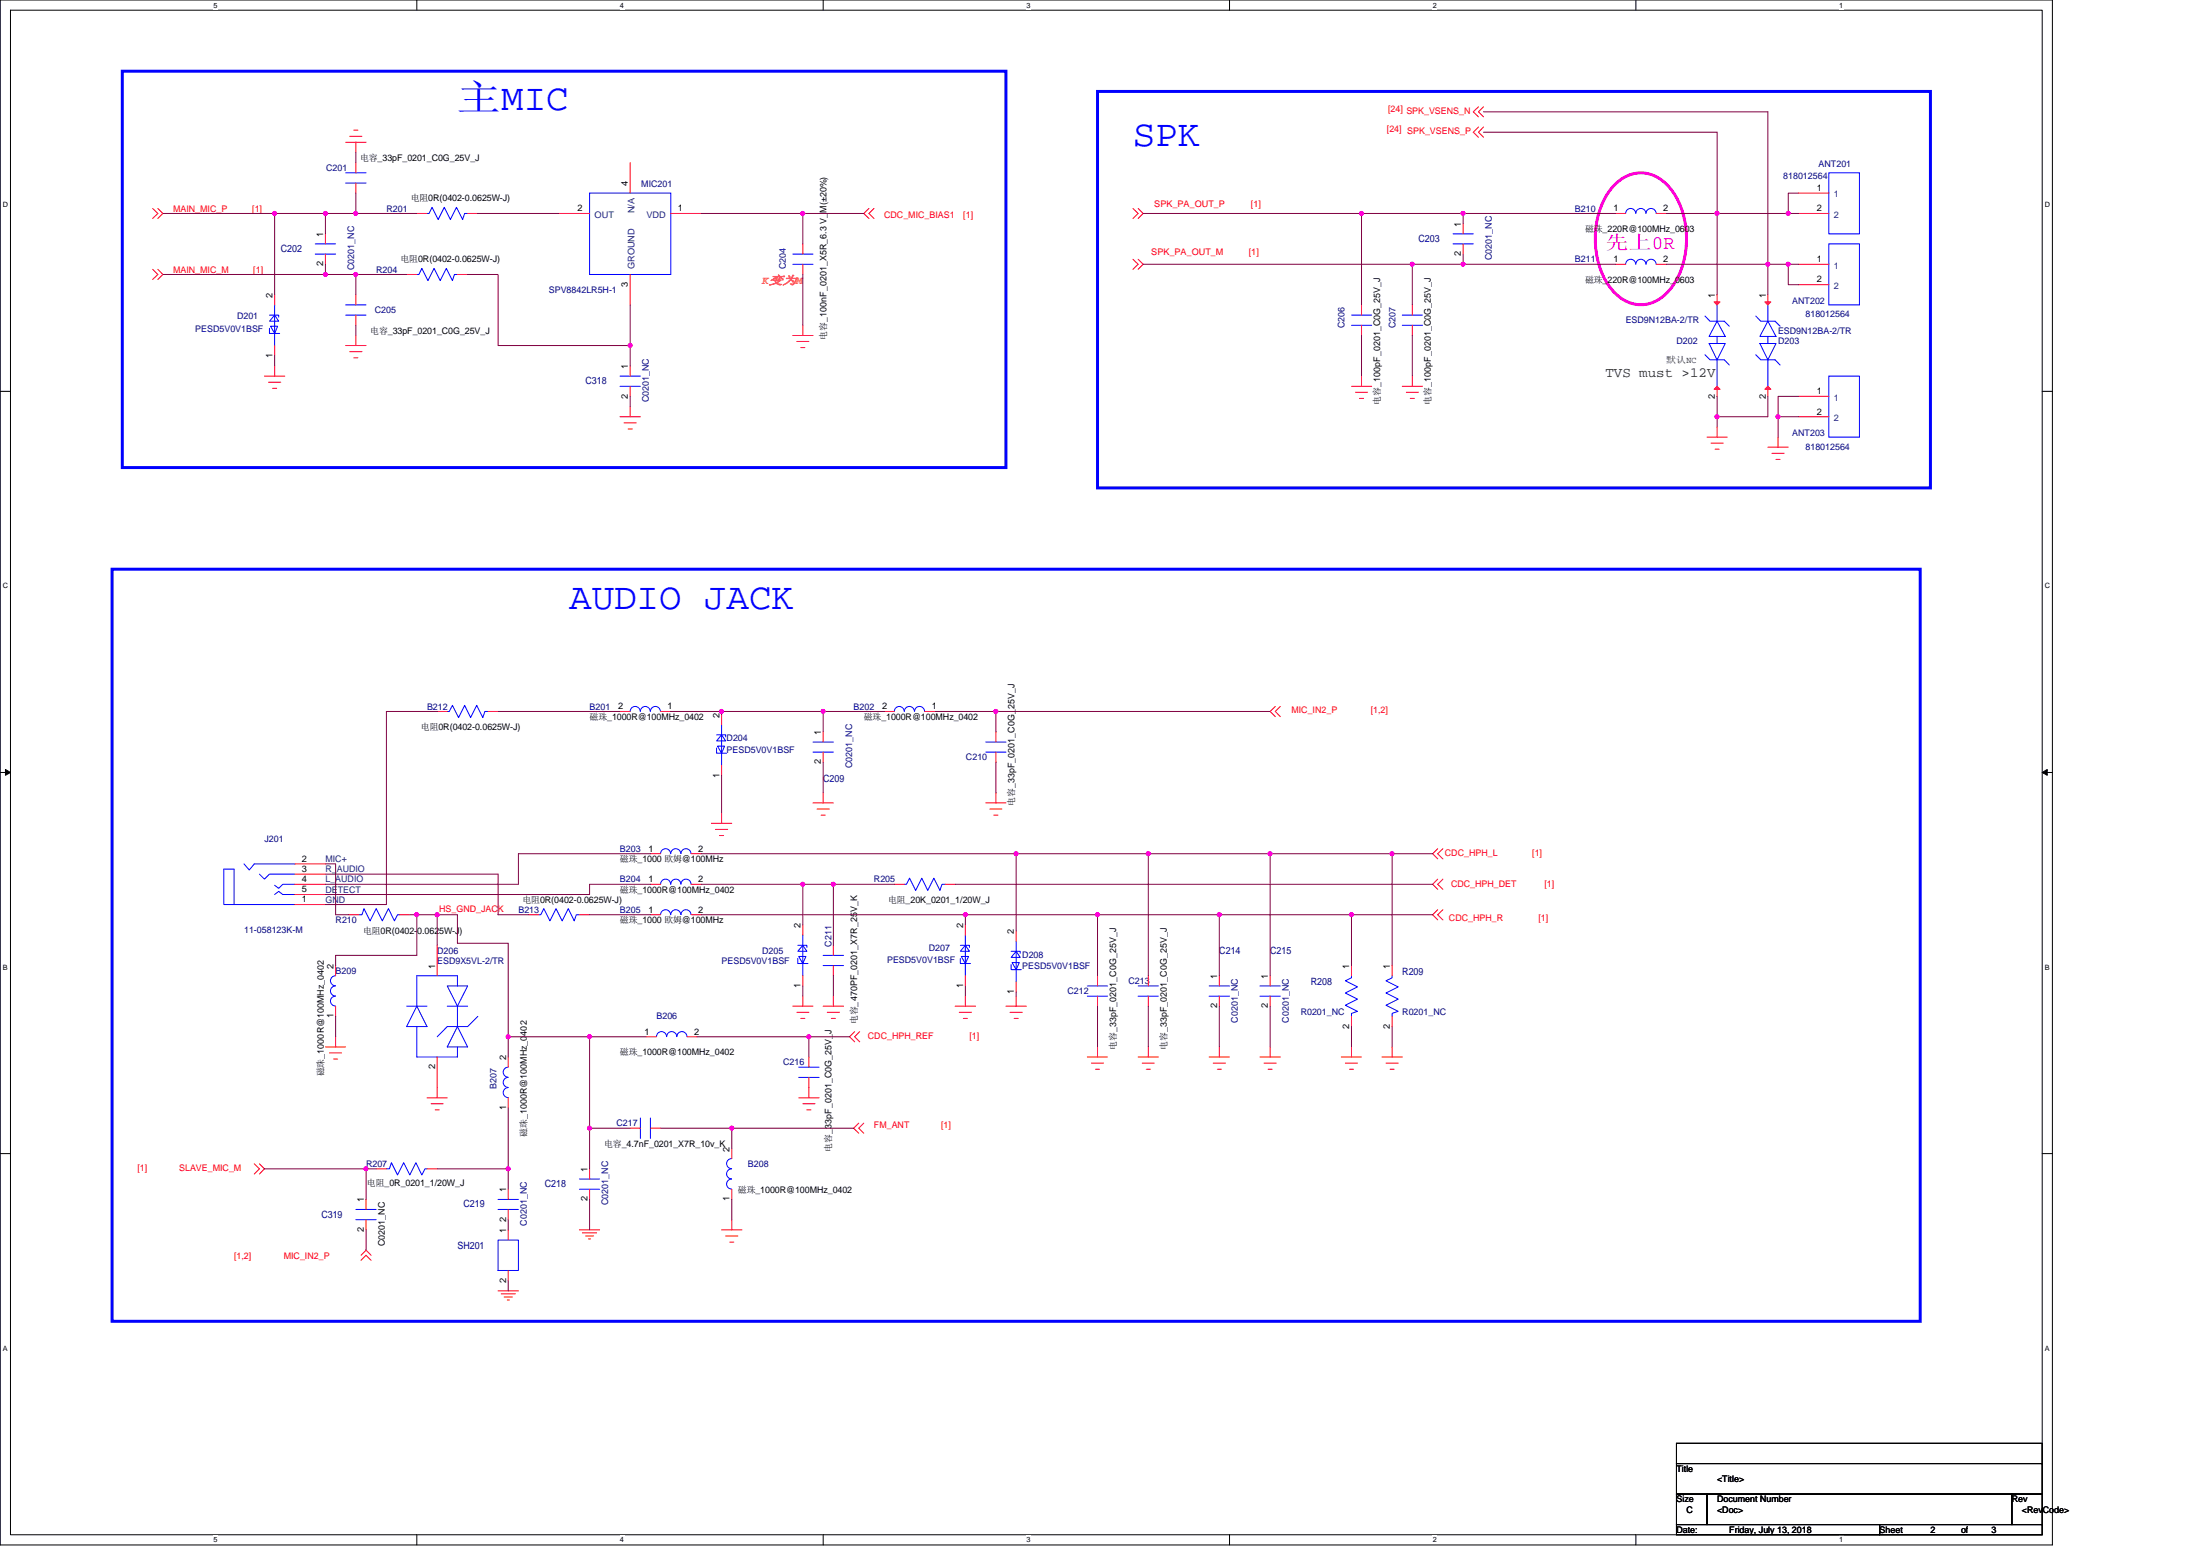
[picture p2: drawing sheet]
<svg xmlns="http://www.w3.org/2000/svg" width="297mm" height="210mm" viewBox="0 0 297 210" stroke-linecap="round" stroke-linejoin="round" font-family="sans-serif">
<path d="M0 0h277.1v208.5h-277.1zM1.4 1.4h274.3v205.7h-274.3z" fill="none" stroke="#000" stroke-width=".14"/>
<g fill="#fff">
<path d="M28.8 .1h.6v1.1h-.6z"/>
<path d="M28.8 207.3h.6v1.1h-.6z"/>
</g>
<path d="M56.3 0v1.4M56.3 207.1v1.4" fill="none" stroke="#000" stroke-width=".14"/>
<g fill="#fff">
<path d="M83.7 .1h.6v1.1h-.6z"/>
<path d="M83.7 207.3h.6v1.1h-.6z"/>
</g>
<path d="M111.1 0v1.4M111.1 207.1v1.4" fill="none" stroke="#000" stroke-width=".14"/>
<g fill="#fff">
<path d="M138.6 .1h.5v1.1h-.5z"/>
<path d="M138.6 207.3h.5v1.1h-.5z"/>
</g>
<path d="M166 0v1.4M166 207.1v1.4" fill="none" stroke="#000" stroke-width=".14"/>
<g fill="#fff">
<path d="M193.4 .1h.6v1.1h-.6z"/>
<path d="M193.4 207.3h.6v1.1h-.6z"/>
</g>
<path d="M220.9 0v1.4M220.9 207.1v1.4" fill="none" stroke="#000" stroke-width=".14"/>
<g fill="#fff">
<path d="M248.3 .1h.6v1.1h-.6z"/>
<path d="M248.3 207.3h.6v1.1h-.6z"/>
<path d="M.4 27.1h.7v1.1h-.7z"/>
<path d="M276.1 27.1h.7v1.1h-.7z"/>
<path d="M.4 78.5h.7v1.1h-.7z"/>
<path d="M276.1 78.5h.7v1.1h-.7z"/>
</g>
<path d="M0 52.8h1.4M275.7 52.8h1.4" fill="none" stroke="#000" stroke-width=".14"/>
<g fill="#fff">
<path d="M.4 130h.7v1.1h-.7z"/>
<path d="M276.1 130h.7v1.1h-.7z"/>
</g>
<path d="M0 104.2h1.4M275.7 104.2h1.4" fill="none" stroke="#000" stroke-width=".14"/>
<path d="M.7 103.8l.7 .4-.7 .4zM275.7 104.2l.7-.4v.8z" fill="#000" stroke="#000" stroke-width=".14"/>
<g fill="#fff">
<path d="M.4 181.4h.7v1.1h-.7z"/>
<path d="M276.1 181.4h.7v1.1h-.7z"/>
</g>
<path d="M0 155.7h1.4M275.7 155.7h1.4M226.4 194.8h49.3v2.7h-49.3zM226.4 197.5h49.3v4.1h-49.3zM226.4 201.6h4.1v4.1h-4.1zM226.4 205.7h27.4v1.4h-27.4zM230.5 201.6h41.1v4.1h-41.1zM253.8 205.7h21.9v1.4h-21.9zM271.6 201.6h4.1v4.1h-4.1z" fill="none" stroke="#000" stroke-width=".14"/>
<path d="M16.5 9.6h119.3v53.5h-119.3zM148.2 12.3h112.4v53.5h-112.4zM15.1 76.8h244.2v101.5h-244.2z" fill="none" stroke="#00f" stroke-width=".4"/>
<path d="M218.2 24.8a4.6 4.6 0 0 1 6.7 0 10.9 10.9 0 0 1 2.5 10 8.3 8.3 0 0 1-4.1 5.9 4.8 4.8 0 0 1-5.8-1.8 11.7 11.7 0 0 1 0-13.4z" fill="none" stroke="#f0f" stroke-width=".4"/>
<g fill="none" stroke="#f00" stroke-width=".14">
<path d="M46.7 19.2h2.7M47.2 18.4h1.7M47.8 17.6h.5M48 19.2v1.4M199.6 17.1l-.7 .7 .7 .7M199.6 14.4l-.7 .7 .7 .7M200.3 17.1l-.7 .7 .7 .7M200.3 14.4l-.7 .7 .7 .7M20.6 28.1l.7 .7-.7 .7M20.6 36.3l.7 .7-.7 .7M21.3 28.1l.7 .7-.7 .7M21.3 36.3l.7 .7-.7 .7"/>
<path d="M37.1 39.8v1.3M43.9 31.6v1.3M43.9 34.3v1.4M48 24.7v1.4M48 21.9v1.4M48 39.8v1.3M54.9 37h1.4M56.3 28.8h1.4M61.8 37h1.3M63.1 28.8h1.4M75.5 28.8h4.1M85.1 37v4.1"/>
<path d="M85.1 21.9v4.2M90.6 28.8h4.1M108.4 32.9v1.4M108.4 35.7v1.3M117.3 28.1l-.7 .7 .7 .7M118 28.1l-.7 .7 .7 .7M153 28.1l.7 .7-.7 .7M153 35l.7 .7-.7 .6M153.7 28.1l.6 .7-.6 .7M153.7 35l.6 .7-.6 .6M197.5 30.2v1.4M197.5 32.9v1.4"/>
<path d="M218.1 28.8h1.4M218.1 35.7h1.4M223.6 28.8h1.4M223.6 35.7h1.4M231.8 39.8v1.3M238.7 39.8v1.3M242.8 26.1h4.1M242.8 28.8h4.1M242.8 35.7h4.1M242.8 38.4h4.1M35.7 50.8h2.8M36.3 51.6h1.6"/>
<path d="M36.8 52.4h.6M37.1 49.4v1.4M37.1 46.6v1.4M46.7 46.6h2.7M47.2 47.5h1.7M47.8 48.3h.5M48 45.3v1.3M48 42.5v1.4M83.7 56.2h2.8M84.3 57.1h1.6M84.8 57.9h.6M85.1 54.9v1.3"/>
<path d="M85.1 49.4v1.4M85.1 52.1v1.4M107 45.3h2.8M107.6 46.1h1.6M108.1 46.9h.6M108.4 43.9v1.4M182.5 52.1h2.7M183 52.9h1.7M183.6 53.8h.5M183.8 50.8v1.3M183.8 41.1v1.4M183.8 43.9v1.4"/>
<path d="M189.3 52.1h2.8M189.9 52.9h1.6M190.4 53.8h.6M190.7 50.8v1.3M190.7 41.1v1.4M190.7 43.9v1.4M230.5 59h2.7M231 59.8h1.7M231.8 57.6v1.4M231.8 52.1v1.4M238.7 52.1v1.4M240.1 59v1.3"/>
<path d="M242.8 53.5h4.1M242.8 56.2h4.1M231.6 60.6h.5M238.7 60.3h2.7M239.2 61.2h1.7M239.8 62h.5M59 96h1.4M65.9 96h1.3M83.7 96h1.4M89.2 96h1.4M97.4 96.4v1.4M111.1 98.8v1.3"/>
<path d="M119.4 96h1.4M124.9 96h1.3M134.5 98.8v1.3M172.2 95.3l-.7 .7 .7 .7M172.9 95.3l-.7 .7 .7 .7M39.8 116.6h4.1M39.8 118h4.1M39.8 119.3h4.1M87.8 119.3h1.4M87.8 115.2h1.4M93.3 119.3h1.4M93.3 115.2h1.4"/>
<path d="M96.1 111.1h2.7M96.6 111.9h1.7M97.2 112.8h.5M97.4 109.7v1.4M97.4 103.3v1.3M109.8 108.4h2.7M110.3 109.2h1.7M110.9 110h.5M111.1 107v1.4M111.1 101.5v1.4M120.8 119.3h1.3M127.6 119.3h1.4"/>
<path d="M133.1 108.4h2.7M133.6 109.2h1.7M134.2 110h.5M134.5 107v1.4M134.5 101.5v1.4M194.1 114.5l-.7 .7 .7 .7M194.1 118.6l-.7 .7 .7 .7M194.8 114.5l-.7 .7 .7 .7M194.8 118.6l-.7 .7 .7 .7M39.8 120.7h4.1M39.8 122.1h4.1M45.3 139.9v1.4"/>
<path d="M45.3 135.8v1.4M45.3 130.3v1.4M47.1 123.4h1.4M54 123.4h1.3M59 127.6v4.1M71.4 123.4h1.3M78.2 123.4h1.4M87.3 139.9h1.3M87.8 123.4h1.4M92.8 139.9h1.3M93.3 123.4h1.4M107 135.8h2.8"/>
<path d="M107.6 136.6h1.6M108.1 137.4h.6M108.4 134.4v1.4M108.4 124.8v1.4M108.4 131.7v1.4M111.1 135.8h2.8M111.7 136.6h1.6M112.2 137.4h.6M112.5 134.4v1.4M112.5 127.6v1.3M112.5 130.3v1.4M115.4 139.2l-.7 .7 .7 .7"/>
<path d="M116.1 139.2l-.7 .7 .7 .7M129 135.8h2.7M129.5 136.6h1.7M130.1 137.4h.5M130.3 134.4v1.4M130.3 124.8v1.4M130.3 131.7v1.4M135.8 135.8h2.8M136.4 136.6h1.6M136.9 137.4h.6M137.2 134.4v1.4M137.2 125.6v1.4"/>
<path d="M137.2 132.5v1.4M148.2 131.7v1.4M148.2 134.4v1.4M155 131.7v1.4M155 134.4v1.4M164.6 131.7v1.4M164.6 134.4v1.4M171.5 131.7v1.4M171.5 134.4v1.4M182.5 130.3v1.4M182.5 137.2v1.3M188 130.3v1.4"/>
<path d="M188 137.2v1.3M194.1 122.8l-.7 .6 .7 .7M194.8 122.8l-.7 .6 .7 .7M34.3 157.1l.7 .6-.7 .7M35 157.1l.7 .6-.7 .7M43.9 141.3h2.8M44.5 142.1h1.6M45 142.9h.6M50.8 157.7h1.4M57.7 148.1h2.7M57.7 157.7h1.3M58.2 148.9h1.6"/>
<path d="M58.8 149.8h.5M59 142.6v5.5M68.6 148.1v1.4M68.6 142.6v1.4M79.6 157.7v1.4M85.1 152.3h1.4M87.8 152.3h1.4M98.8 155v1.4M107.8 148.1h2.8M108.4 148.9h1.6M108.9 149.8h.6M109.2 145.4v2.7"/>
<path d="M109.2 142.6v1.4M115.9 151.6l-.7 .7 .7 .6M116.6 151.6l-.7 .7 .7 .6M146.8 142.6h2.7M147.4 143.5h1.6M147.9 144.3h.6M148.2 141.3v1.3M153.7 142.6h2.7M154.2 143.5h1.6M154.8 144.3h.5M155 141.3v1.3M163.3 142.6h2.7"/>
<path d="M163.8 143.5h1.7M164.4 144.3h.5M164.6 141.3v1.3M170.1 142.6h2.8M170.7 143.5h1.6M171.2 144.3h.6M171.5 141.3v1.3M181.1 142.6h2.7M181.6 143.5h1.7M182.2 144.3h.5M182.5 141.3v1.3M186.6 142.6h2.7"/>
<path d="M187.1 143.5h1.7M187.7 144.3h.5M188 141.3v1.3M48.7 169.4l.7-.7 .7 .7M48.7 170.1l.7-.7 .7 .7M49.4 161.9v1.3M49.4 164.6v1.4M67.2 174.2h2.8M67.7 174.6h1.9M68.1 175h1.1M68.5 175.4h.3M68.6 171.4v1.4"/>
<path d="M68.6 166v1.3M68.6 160.5v1.4M68.6 163.2v1.4M78.2 166h2.8M78.6 166.4h2M79.1 166.8h1.1M79.5 167.2h.2M79.6 160.5v1.4M97.4 166h2.8M98 166.8h1.6M98.5 167.6h.6M98.8 164.6v1.4"/>
<path d="M98.8 160.5v1.4"/>
</g>
<g fill="none" stroke="#00f" stroke-width=".14">
<path d="M42.6 32.9h2.7M42.6 34.3h2.7M43.9 32.9h.1M43.9 34.3h.1M46.7 24.7h2.7M46.7 23.3h2.7M48 24.7h.1M48 23.3h.1M56.3 37h.3l.4-.8 .8 1.7 .8-1.7 .8 1.7 .9-1.7 .8 1.7 .3-.9h.4M56.3 37h.1M57.7 28.8h.2l.4-.8 .9 1.6 .8-1.6 .8 1.6 .8-1.6 .9 1.6 .2-.8h.4M57.7 28.8h.1"/>
<path d="M61.8 37h.1M63.1 28.8h.1M79.6 26.1h11v10.9h-11zM107 34.3h2.8M107 35.7h2.8M108.4 34.3h.1M108.4 35.7h.1M196.2 31.6h2.7M196.2 32.9h2.7M197.5 31.6h.1M197.5 32.9h.1M219.5 28.8h.1"/>
<path d="M219.5 35.7h.1M219.5 28.8a.68 .68 0 0 1 .7-.7 .68 .68 0 0 1 .6 .7 .69 .69 0 0 1 .7-.7 .69 .69 0 0 1 .7 .7 .69 .69 0 0 1 .7-.7 .69 .69 0 0 1 .7 .7M219.5 35.6a.68 .68 0 0 1 .7-.6 .68 .68 0 0 1 .6 .6 .69 .69 0 0 1 .7-.6 .69 .69 0 0 1 .7 .6 .69 .69 0 0 1 .7-.6 .69 .69 0 0 1 .7 .6M223.6 28.8h.1M223.6 35.7h.1M246.9 23.3h4.2v8.3h-4.2zM246.9 32.9h4.2v8.2h-4.2zM36.4 44.3v.7h1.4M36.4 43.3l.7-.8 .5 .8h-1.1M36.4 42.5h1.2v.3M36.5 44h1l-.4 1zM37.1 41.1v3.9"/>
<path d="M37.1 45v1.6M46.7 42.5h2.7M46.7 41.1h2.7M48 42.5h.1M48 41.1h.1M83.7 50.8h2.8M83.7 52.1h2.8M85.1 50.8h.1M85.1 52.1h.1M182.5 42.5h2.7M182.5 43.9h2.7M183.8 42.5h.1"/>
<path d="M183.8 43.9h.1M189.3 42.5h2.8M189.3 43.9h2.8M190.7 42.5h.1M190.7 43.9h.1M230.2 47.9l.7 .7h1.9l.7 .7M230.2 42.7l.7 .6h1.9l.7 .7M230.8 46.4h2.1l-1.1 2.2zM231.8 43.3l1.1 2.1h-2.1zM231.8 48.6v3.5M231.8 41.1v2.2M231.8 45.4v1"/>
<path d="M237.1 47.9l.6 .7h2l.6 .7M237.1 42.7l.6 .6h2l.6 .7M237.6 46.4h2.2l-1.1 2.2zM238.7 43.3l1.1 2.1h-2.2zM238.7 48.6v3.5M238.7 41.1v2.2M238.7 45.4v1M246.9 50.8h4.2v8.2h-4.2zM60.4 96h.1M60.4 96h.3l.4-.8 .8 1.6 .8-1.6 .8 1.6 .9-1.6 .8 1.6 .3-.8h.4M65.9 96h.1M85.1 96h.1"/>
<path d="M85.1 96a.68 .68 0 0 1 .7-.7 .68 .68 0 0 1 .6 .7M86.5 96a.67 .67 0 0 1 .6-.7 .67 .67 0 0 1 .7 .7M87.8 96a.68 .68 0 0 1 .7-.7 .68 .68 0 0 1 .7 .7M89.2 96h.1M96.7 100l.7-.8 .6 .8h-1.1M96.7 99.2h1.3v.2M97.4 97.8v3.8M120.8 96h.1M120.8 96a.67 .67 0 0 1 .6-.7 .67 .67 0 0 1 .7 .7M122.1 96a.69 .69 0 0 1 .7-.7 .69 .69 0 0 1 .7 .7 .68 .68 0 0 1 .7-.7 .68 .68 0 0 1 .6 .7M124.9 96h.1M33 116.6l.7 .8 .6-.8h5.5"/>
<path d="M35 118l.7 .6 .7-.6h3.4M39.8 119.3h-1.6l-.6 .6-.5-.4M39.8 119.3h.1M39.8 118h.1M89.2 119.3h.1M89.2 115.2h.1M89.2 119.3a.68 .68 0 0 1 .7-.7 .68 .68 0 0 1 .6 .7 .69 .69 0 0 1 .7-.7 .69 .69 0 0 1 .7 .7M89.2 115.2a.68 .68 0 0 1 .7-.7 .68 .68 0 0 1 .6 .7 .69 .69 0 0 1 .7-.7 .69 .69 0 0 1 .7 .7M91.9 119.3a.68 .68 0 0 1 .7-.7 .68 .68 0 0 1 .7 .7M91.9 115.2a.68 .68 0 0 1 .7-.7 .68 .68 0 0 1 .7 .7M93.3 119.3h.1M93.3 115.2h.1"/>
<path d="M96.7 100.9v.7h1.4M96.9 100.7h.9l-.4 .9zM97.4 101.6v1.7M109.8 100.1h2.7M109.8 101.5h2.7M111.1 100.1h.1M111.1 101.5h.1M122.1 119.3h.1M122.1 119.3h.3l.4-.8 .8 1.7 .9-1.7 .8 1.7 .8-1.7 .8 1.7 .3-.9h.4M127.6 119.3h.1M133.1 100.1h2.7M133.1 101.5h2.7"/>
<path d="M134.5 100.1h.1M134.5 101.5h.1M31.6 122.1v-4.8h-1.4v4.8h9.6M37.1 120.7l.5-.4 .6 .4h1.6M39.8 122.1h.1M39.8 120.7h.1M45.3 134.4a.67 .67 0 0 0-.7 .7 .67 .67 0 0 0 .7 .7M45.3 133.1a.68 .68 0 0 0-.7 .6 .68 .68 0 0 0 .7 .7M45.3 131.7a.68 .68 0 0 0-.7 .7 .68 .68 0 0 0 .7 .6M45.3 131.7h.1M45.3 135.8h.1M48.5 123.4h.1"/>
<path d="M48.5 123.4h.4l.2-.8 .9 1.7 .8-1.7 .8 1.7 .8-1.7 .9 1.7 .4-.9h.3M54 123.4h.1M54.9 135.8h2.8M56.3 135.8l1.4 2.7h-2.8zM56.3 138.5v4.1h5.5v-1.3M60.4 135.8h2.7M60.4 133.1h2.7l-1.3 2.7zM61.8 138.5l1.3 2.8h-2.7zM61.8 131.7h.1M61.8 131.7v1.4M61.8 135.8v2.7M61.8 131.7h-5.5v4.1"/>
<path d="M64.5 137.2l-1.4 1.3h-2.7l-1.4 1.4M72.7 123.4h.3l.4-.8 .8 1.7 .9-1.7 .8 1.7 .8-1.7 .8 1.7 .3-.9h.4M72.7 123.4h.1M78.2 123.4h.1M88.6 139.9a.68 .68 0 0 1 .7-.7 .68 .68 0 0 1 .7 .7M88.6 139.9h.1M89.2 123.4h.1M89.2 123.4a.68 .68 0 0 1 .7-.6 .68 .68 0 0 1 .6 .6 .69 .69 0 0 1 .7-.6 .69 .69 0 0 1 .7 .6M90 139.9a.68 .68 0 0 1 .7-.7 .68 .68 0 0 1 .7 .7M91.4 139.9a.68 .68 0 0 1 .7-.7 .68 .68 0 0 1 .6 .7M91.9 123.4a.68 .68 0 0 1 .7-.6 .68 .68 0 0 1 .7 .6M92.8 139.9h.1"/>
<path d="M93.3 123.4h.1M107.7 129.3v.7h1.4M107.7 128.4l.7-.8 .5 .8h-1.1M107.7 127.6h1.2v.2M107.8 129.1h1l-.4 .9zM108.4 126.2v3.8M108.4 130v1.7M111.1 128.9h2.8M111.1 130.3h2.8M112.5 128.9h.1M112.5 130.3h.1M129.7 129.3v.7h1.3"/>
<path d="M129.7 128.4l.6-.8 .6 .8h-1.1M129.7 127.6h1.2v.2M129.8 129.1h1l-.5 .9zM130.3 126.2v3.8M130.3 130v1.7M136.5 130.2v.7h1.4M136.5 129.2l.7-.8 .5 .8h-1.1M136.5 128.4h1.2v.3M136.6 129.9h1l-.4 1zM137.2 127v3.9M137.2 130.9v1.6M146.8 133.1h2.7"/>
<path d="M146.8 134.4h2.7M148.2 133.1h.1M148.2 134.4h.1M153.7 133.1h2.7M153.7 134.4h2.7M155 133.1h.1M155 134.4h.1M163.3 133.1h2.7M163.3 134.4h2.7M164.6 133.1h.1M164.6 134.4h.1M170.1 133.1h2.8"/>
<path d="M170.1 134.4h2.8M171.5 133.1h.1M171.5 134.4h.1M182.5 137.2h.1M182.5 131.7h.1M182.5 131.7v.3l-.9 .4 1.7 .8-1.7 .8 1.7 .8-1.7 .9 1.7 .8-.8 .3v.4M188 137.2h.1M188 131.7h.1M188 131.7v.3l-.9 .4 1.7 .8-1.7 .8 1.7 .8-1.7 .9 1.7 .8-.8 .3v.4M52.2 157.7h.1M52.2 157.7h.4l.2-.8 .9 1.7 .8-1.7 .8 1.7 .9-1.7 .8 1.7 .4-.9h.3M57.7 157.7h.1"/>
<path d="M68.6 144a.69 .69 0 0 0-.7 .7 .69 .69 0 0 0 .7 .7 .69 .69 0 0 0-.7 .7 .69 .69 0 0 0 .7 .7 .68 .68 0 0 0-.7 .6 .68 .68 0 0 0 .7 .7M68.6 144h.1M68.6 148.1h.1M78.2 159.1h2.8M79.6 159.1h.1M86.5 152.3h.1M86.5 150.9v2.7M87.8 150.9v2.7M87.8 152.3h.1M98.8 159.1a.68 .68 0 0 0-.7 .7 .68 .68 0 0 0 .7 .7M98.8 157.7a.68 .68 0 0 0-.7 .7 .68 .68 0 0 0 .7 .7M98.8 156.4a.68 .68 0 0 0-.7 .6 .68 .68 0 0 0 .7 .7"/>
<path d="M98.8 156.4h.1M107.8 144h2.8M107.8 145.4h2.8M109.2 144h.1M109.2 145.4h.1M48 163.2h2.8M48 164.6h2.8M49.4 163.2h.1M49.4 164.6h.1M67.2 161.9h2.8M67.2 163.2h2.8M67.2 167.3h2.8v4.1h-2.8z"/>
<path d="M68.6 171.4h.1M68.6 167.3h.1M68.6 161.9h.1M68.6 163.2h.1M78.2 160.5h2.8M79.6 160.5h.1M98.8 160.5h.1"/>
</g>
<g fill="#f00" stroke="#f00" stroke-width=".14">
<path d="M231.4 40.7h.8l-.4 .4z"/>
<path d="M231.8 52.1l.4 .4h-.8z"/>
<path d="M238.3 40.7h.8l-.4 .4z"/>
<path d="M238.7 52.1l.4 .4h-.8z"/>
</g>
<g fill="none" stroke="#800040" stroke-width=".14">
<path d="M200.3 15.1h38.4v20.6M200.3 17.8h31.5v11M22 28.8h15.1M22 37h21.9M37.1 28.8h6.8M37.1 28.8v11M43.9 35.7v1.3h4.1M48 28.8h8.3M48 20.6v1.3M48 28.8h-4.1v2.8M48 26.1v2.7M54.9 37h-6.9v2.8"/>
<path d="M63.1 37h4.1v9.6h17.9M64.5 28.8h11M94.7 28.8h13.7M108.4 28.8h8.2M108.4 37v6.9M108.4 28.8v4.1M154.3 28.8h29.5M154.3 35.7h36.4M183.8 28.8h13.7M183.8 28.8v12.3M190.7 35.7h6.8M190.7 35.7v5.4"/>
<path d="M197.5 28.8h20.6M197.5 35.7h20.6M197.5 28.8v1.4M197.5 34.3v1.4M225 28.8h6.8M225 35.7h13.7M231.8 28.8h9.6M231.8 28.8v11M238.7 35.7h2.7M238.7 35.7v4.1M241.4 28.8h1.4M242.8 26.1h-1.4v2.7"/>
<path d="M242.8 35.7h-1.4v2.7h1.4M37.1 48v1.4M48 43.9v1.4M85.1 46.6v2.8M85.1 41.1v5.5M85.1 53.5v1.4M183.8 45.3v5.5M190.7 45.3v5.5M231.8 56.2v1.4M231.8 53.5v2.7M238.7 53.5v2.7h-6.9M240.1 56.2v2.8"/>
<path d="M242.8 53.5h-2.7v2.7h2.7M59 96h-6.8v26.1h-8.3M67.2 96h16.5M90.6 96h6.8M97.4 96v.4M97.4 96h13.7M111.1 96h8.3M111.1 96v2.8M126.2 96h8.3M134.5 96h37M134.5 96v2.8M43.9 116.6h1.4v6.8h1.8"/>
<path d="M43.9 118h23.3v5.4h4.2M87.8 119.3h-8.2v1.4h-35.7M87.8 115.2h-17.8v4.1h-26.1M94.7 119.3h13.7M94.7 115.2h42.5M97.4 104.6v5.1M108.4 119.3v5.5M108.4 119.3h4.1M111.1 102.9v4.1M112.5 119.3h8.3M112.5 119.3v8.3M129 119.3h64.4"/>
<path d="M134.5 102.9v4.1M137.2 115.2h34.3M137.2 115.2v10.4M155 115.2v16.5M188 115.2h-16.5v16.5M193.4 115.2h-5.4v15.1M45.3 137.2v2.7M55.3 123.4h1M56.3 123.4v5.5h-11v1.4M56.3 123.4h2.7M59 123.4h2.8v3.9h6.8v12.6M59 123.4v4.2"/>
<path d="M68.6 139.9v2.7M68.6 139.9h11M79.6 123.4h8.2M79.6 139.9v12.4M79.6 139.9h7.7M94.1 139.9h15.1M94.7 123.4h35.6M108.4 133.1v1.3M109.2 139.9v2.7M109.2 139.9h5.5M112.5 131.7v2.7M130.3 133.1v1.3"/>
<path d="M130.3 123.4h17.9M130.3 123.4v1.4M137.2 133.9v.5M148.2 123.4v8.3M148.2 123.4h16.4M148.2 135.8v5.5M155 135.8v5.5M164.6 123.4h17.9M164.6 123.4v8.3M164.6 135.8v5.5M171.5 135.8v5.5M182.5 138.5v2.8"/>
<path d="M188 138.5v2.8M193.4 123.4h-10.9v6.9M35.7 157.7h13.7M49.4 157.7v4.2M49.4 157.7h1.4M59 157.7h9.6M68.6 149.5v8.2M68.6 157.7v2.8M79.6 152.3h5.5M79.6 152.3v5.4M89.2 152.3h9.6M115.2 152.3h-16.4v2.7"/>
<path d="M49.4 166v2.7M68.6 164.6v1.4M68.6 172.8v1.4M79.6 161.9v4.1M98.8 161.9v2.7"/>
</g>
<g fill="#f0f" stroke="#f0f" stroke-width=".14">
<circle cx="43.9" cy="28.8" r=".27"/>
<circle cx="37.1" cy="28.8" r=".27"/>
<circle cx="43.9" cy="37" r=".27"/>
<circle cx="68.6" cy="157.7" r=".27"/>
<circle cx="98.8" cy="152.2" r=".27"/>
<circle cx="182.5" cy="123.4" r=".27"/>
<circle cx="148.2" cy="123.4" r=".27"/>
<circle cx="130.3" cy="123.4" r=".27"/>
<circle cx="155" cy="115.2" r=".27"/>
<circle cx="137.2" cy="115.2" r=".27"/>
<circle cx="109.2" cy="139.9" r=".27"/>
<circle cx="59" cy="123.4" r=".27"/>
<circle cx="171.5" cy="115.2" r=".27"/>
<circle cx="187.9" cy="115.2" r=".27"/>
<circle cx="164.6" cy="123.4" r=".27"/>
<circle cx="79.6" cy="152.2" r=".27"/>
<circle cx="49.4" cy="157.7" r=".27"/>
<circle cx="112.5" cy="119.3" r=".27"/>
<circle cx="183.8" cy="28.8" r=".27"/>
<circle cx="190.7" cy="35.7" r=".27"/>
<circle cx="197.5" cy="28.8" r=".27"/>
<circle cx="197.5" cy="35.7" r=".27"/>
<circle cx="48" cy="28.8" r=".27"/>
<circle cx="48" cy="37" r=".27"/>
<circle cx="79.6" cy="139.9" r=".27"/>
<circle cx="68.6" cy="139.9" r=".27"/>
<circle cx="108.4" cy="119.3" r=".27"/>
<circle cx="134.5" cy="96" r=".27"/>
<circle cx="111.1" cy="96" r=".27"/>
<circle cx="97.4" cy="96" r=".27"/>
<circle cx="85.1" cy="46.6" r=".27"/>
<circle cx="231.8" cy="28.8" r=".27"/>
<circle cx="238.7" cy="35.7" r=".27"/>
<circle cx="108.4" cy="28.8" r=".27"/>
<circle cx="241.4" cy="28.8" r=".27"/>
<circle cx="241.4" cy="35.7" r=".27"/>
<circle cx="231.8" cy="56.2" r=".27"/>
<circle cx="56.3" cy="123.4" r=".27"/>
<circle cx="240.1" cy="56.2" r=".27"/>
</g>
<g font-size="5.1" fill="#00f">
<text x="61.6" y="14.9">主MIC</text>
<text x="153" y="19.7">SPK</text>
<text x="76.9" y="82.2">AUDIO JACK</text>
</g>
<text font-size="2.6" fill="#f0f" x="216.8" y="33.7">先上0R</text>
<text font-size="1.9" fill="#008000" x="216.8" y="50.9">TVS must &gt;12V</text>
<text font-size="1.5" fill="#ff8000" x="102.9" y="38.3">K变为M</text>
<g font-size="1.4" fill="#000080">
<text x="37.9" y="34">C202</text>
<text x="191.5" y="32.6">C203</text>
<text x="79.1" y="51.8">C318</text>
<text x="111.1" y="105.5">C209</text>
<text x="164.6" y="128.8">C214</text>
<text x="171.5" y="128.8">C215</text>
<text x="189.3" y="131.5">R209</text>
<text x="177" y="132.9">R208</text>
<text x="73.6" y="160.2">C218</text>
<text x="43.4" y="164.3">C319</text>
<text x="62.6" y="162.9">C219</text>
<text x="61.8" y="168.6">SH201</text>
</g>
<g font-size="1.2" fill="#f00">
<text x="187.3" y="17.9">[24] SPK_VSENS_P</text>
<text x="187.4" y="15.1">[24] SPK_VSENS_N</text>
<text x="23.4" y="28.6">MAIN_MIC_P</text>
<text x="34.1" y="28.6">[1]</text>
<text x="119.4" y="29.4">CDC_MIC_BIAS1</text>
<text x="130.1" y="29.4">[1]</text>
<text x="155.8" y="27.9">SPK_PA_OUT_P</text>
<text x="168.9" y="27.9">[1]</text>
<text x="155.4" y="34.5">SPK_PA_OUT_M</text>
<text x="168.6" y="34.5">[1]</text>
<text x="23.4" y="36.8">MAIN_MIC_M</text>
<text x="34.2" y="36.8">[1]</text>
<text x="174.4" y="96.2">MIC_IN2_P</text>
<text x="185.1" y="96.2">[1,2]</text>
<text x="195.1" y="115.5">CDC_HPH_L</text>
<text x="195.9" y="119.6">CDC_HPH_DET</text>
<text x="206.9" y="115.5">[1]</text>
<text x="208.5" y="119.6">[1]</text>
<text x="59.3" y="123.1">HS_GND_JACK</text>
<text x="195.6" y="124.3">CDC_HPH_R</text>
<text x="207.7" y="124.3">[1]</text>
<text x="117.2" y="140.2">CDC_HPH_REF</text>
<text x="130.9" y="140.2">[1]</text>
<text x="118" y="152.3">FM_ANT</text>
<text x="127.1" y="152.3">[1]</text>
<text x="18.6" y="158">[1]</text>
<text x="24.2" y="158">SLAVE_MIC_M</text>
<text x="31.6" y="169.8">[1,2]</text>
<text x="38.3" y="169.8">MIC_IN2_P</text>
</g>
<g font-size="1.2" fill="#000080">
<text x="44" y="23.1">C201</text>
<text x="245.6" y="22.5">ANT201</text>
<text x="52.2" y="28.6">R201</text>
<text x="86.6" y="25.3">MIC201</text>
<text x="212.6" y="28.6">B210</text>
<text x="240.8" y="24.2">818012564</text>
<text x="201.4" y="35.1" transform="rotate(-90 201.4 35.1)">C0201_NC</text>
<text x="212.6" y="35.4">B211</text>
<text x="47.8" y="36.5" transform="rotate(-90 47.8 36.5)">C0201_NC</text>
<text x="50.8" y="36.8">R204</text>
<text x="74.1" y="39.5">SPV8842LR5H-1</text>
<text x="106.1" y="36.3" transform="rotate(-90 106.1 36.3)">C204</text>
<text x="242" y="41">ANT202</text>
<text x="26.4" y="44.7">PESD5V0V1BSF</text>
<text x="32" y="43.1">D201</text>
<text x="50.6" y="42.3">C205</text>
<text x="181.5" y="44.3" transform="rotate(-90 181.5 44.3)">C206</text>
<text x="188.4" y="44.3" transform="rotate(-90 188.4 44.3)">C207</text>
<text x="219.5" y="43.6">ESD9N12BA-2/TR</text>
<text x="226.4" y="46.4">D202</text>
<text x="240.1" y="46.4">D203</text>
<text x="240.1" y="45">ESD9N12BA-2/TR</text>
<text x="243.8" y="42.8">818012564</text>
<text x="87.6" y="54.3" transform="rotate(-90 87.6 54.3)">C0201_NC</text>
<text x="242" y="58.9">ANT203</text>
<text x="243.8" y="60.7">818012564</text>
<text x="57.7" y="95.8">B212</text>
<text x="79.6" y="95.8">B201</text>
<text x="115.2" y="95.8">B202</text>
<text x="98.1" y="100">D204</text>
<text x="98.1" y="101.7">PESD5V0V1BSF</text>
<text x="115" y="103.7" transform="rotate(-90 115 103.7)">C0201_NC</text>
<text x="130.4" y="102.6">C210</text>
<text x="35.7" y="113.6">J201</text>
<text x="83.7" y="119.1">B204</text>
<text x="83.7" y="115">B203</text>
<text x="118" y="119.1">R205</text>
<text x="33" y="125.9">11-058123K-M</text>
<text x="45.3" y="124.6">R210</text>
<text x="70" y="123.2">B213</text>
<text x="83.7" y="123.2">B205</text>
<text x="45.3" y="131.4">B209</text>
<text x="59" y="128.7">D206</text>
<text x="59" y="130">ESD9X5VL-2/TR</text>
<text x="97.4" y="130">PESD5V0V1BSF</text>
<text x="102.9" y="128.7">D205</text>
<text x="112.3" y="127.8" transform="rotate(-90 112.3 127.8)">C211</text>
<text x="119.8" y="129.9">PESD5V0V1BSF</text>
<text x="125.4" y="128.3">D207</text>
<text x="138" y="129.2">D208</text>
<text x="138" y="130.7">PESD5V0V1BSF</text>
<text x="88.6" y="137.5">B206</text>
<text x="144.1" y="134.2">C212</text>
<text x="152.4" y="132.8">C213</text>
<text x="167.1" y="138" transform="rotate(-90 167.1 138)">C0201_NC</text>
<text x="174" y="138" transform="rotate(-90 174 138)">C0201_NC</text>
<text x="175.6" y="136.9">R0201_NC</text>
<text x="189.3" y="136.9">R0201_NC</text>
<text x="105.7" y="143.8">C216</text>
<text x="67" y="146.9" transform="rotate(-90 67 146.9)">B207</text>
<text x="83.2" y="152">C217</text>
<text x="49.4" y="157.5">R207</text>
<text x="101" y="157.5">B208</text>
<text x="71.1" y="165.4" transform="rotate(-90 71.1 165.4)">C0201_NC</text>
<text x="82.1" y="162.7" transform="rotate(-90 82.1 162.7)">C0201_NC</text>
</g>
<g font-size="1.2">
<text x="48.6" y="21.7">电容_33pF_0201_C0G_25V_J</text>
<text x="55.5" y="27.2">电阻0R(0402-0.0625W-J)</text>
<text x="78" y="28.5">2</text>
<text x="84.8" y="25.1" transform="rotate(-90 84.8 25.1)">4</text>
<text x="91.5" y="28.5">1</text>
<text x="217.9" y="28.5">1</text>
<text x="224.6" y="28.5">2</text>
<text x="245.3" y="25.8">1</text>
<text x="245.3" y="28.5">2</text>
<text x="43.6" y="35.9" transform="rotate(-90 43.6 35.9)">2</text>
<text x="43.6" y="32" transform="rotate(-90 43.6 32)">1</text>
<text x="54.1" y="35.4">电阻0R(0402-0.0625W-J)</text>
<text x="197.2" y="34.6" transform="rotate(-90 197.2 34.6)">2</text>
<text x="197.2" y="30.6" transform="rotate(-90 197.2 30.6)">1</text>
<text x="214" y="31.3">磁珠_220R@100MHz_0603</text>
<text x="217.9" y="35.4">1</text>
<text x="224.6" y="35.4">2</text>
<text x="245.3" y="35.4">1</text>
<text x="36.8" y="40.2" transform="rotate(-90 36.8 40.2)">2</text>
<text x="84.8" y="38.7" transform="rotate(-90 84.8 38.7)">3</text>
<text x="214" y="38.2">磁珠_220R@100MHz_0603</text>
<text x="231.5" y="40.2" transform="rotate(-90 231.5 40.2)">1</text>
<text x="238.4" y="40.2" transform="rotate(-90 238.4 40.2)">1</text>
<text x="245.3" y="38.1">2</text>
<text x="50" y="45">电容_33pF_0201_C0G_25V_J</text>
<text x="111.6" y="45.8" transform="rotate(-90 111.6 45.8)">电容_100nF_0201_X5R_6.3 V_M(±20%)</text>
<text x="36.8" y="48.3" transform="rotate(-90 36.8 48.3)">1</text>
<text x="84.8" y="53.8" transform="rotate(-90 84.8 53.8)">2</text>
<text x="84.8" y="49.8" transform="rotate(-90 84.8 49.8)">1</text>
<text x="231.5" y="53.8" transform="rotate(-90 231.5 53.8)">2</text>
<text x="238.4" y="53.8" transform="rotate(-90 238.4 53.8)">2</text>
<text x="245.3" y="53.2">1</text>
<text x="186.3" y="54.6" transform="rotate(-90 186.3 54.6)">电容_100pF_0201_C0G_25V_J</text>
<text x="193.2" y="54.6" transform="rotate(-90 193.2 54.6)">电容_100pF_0201_C0G_25V_J</text>
<text x="245.3" y="55.9">2</text>
<text x="83.5" y="95.7">2</text>
<text x="90.1" y="95.7">1</text>
<text x="119.1" y="95.7">2</text>
<text x="125.8" y="95.7">1</text>
<text x="56.8" y="98.5">电阻0R(0402-0.0625W-J)</text>
<text x="79.6" y="97.1">磁珠_1000R@100MHz_0402</text>
<text x="97.1" y="96.8" transform="rotate(-90 97.1 96.8)">2</text>
<text x="110.8" y="99.2" transform="rotate(-90 110.8 99.2)">1</text>
<text x="116.6" y="97.1">磁珠_1000R@100MHz_0402</text>
<text x="97.1" y="104.9" transform="rotate(-90 97.1 104.9)">1</text>
<text x="110.8" y="103.1" transform="rotate(-90 110.8 103.1)">2</text>
<text x="137" y="108.8" transform="rotate(-90 137 108.8)">电容_33pF_0201_C0G_25V_J</text>
<text x="40.8" y="116.3">2</text>
<text x="40.8" y="117.7">3</text>
<text x="40.8" y="119">4</text>
<text x="83.7" y="116.3">磁珠_1000 欧姆@100MHz</text>
<text x="87.6" y="119">1</text>
<text x="87.6" y="114.9">1</text>
<text x="94.3" y="119">2</text>
<text x="94.3" y="114.9">2</text>
<text x="40.8" y="120.4">5</text>
<text x="40.8" y="121.8">1</text>
<text x="70.5" y="121.8">电阻0R(0402-0.0625W-J)</text>
<text x="83.7" y="120.5">磁珠_1000R@100MHz_0402</text>
<text x="83.7" y="124.6">磁珠_1000 欧姆@100MHz</text>
<text x="87.6" y="123.1">1</text>
<text x="94.3" y="123.1">2</text>
<text x="108.1" y="125.2" transform="rotate(-90 108.1 125.2)">2</text>
<text x="119.9" y="121.8">电阻_20K_0201_1/20W_J</text>
<text x="130" y="125.2" transform="rotate(-90 130 125.2)">2</text>
<text x="45" y="130.7" transform="rotate(-90 45 130.7)">2</text>
<text x="49" y="126.1">电阻0R(0402-0.0625W-J)</text>
<text x="58.7" y="130.7" transform="rotate(-90 58.7 130.7)">1</text>
<text x="136.9" y="126.1" transform="rotate(-90 136.9 126.1)">2</text>
<text x="182.2" y="130.7" transform="rotate(-90 182.2 130.7)">1</text>
<text x="187.7" y="130.7" transform="rotate(-90 187.7 130.7)">1</text>
<text x="45" y="137.4" transform="rotate(-90 45 137.4)">1</text>
<text x="108.1" y="133.3" transform="rotate(-90 108.1 133.3)">1</text>
<text x="130" y="133.3" transform="rotate(-90 130 133.3)">1</text>
<text x="136.9" y="134.2" transform="rotate(-90 136.9 134.2)">1</text>
<text x="164.3" y="136.1" transform="rotate(-90 164.3 136.1)">2</text>
<text x="164.3" y="132.1" transform="rotate(-90 164.3 132.1)">1</text>
<text x="171.2" y="136.1" transform="rotate(-90 171.2 136.1)">2</text>
<text x="171.2" y="132.1" transform="rotate(-90 171.2 132.1)">1</text>
<text x="68.3" y="143.1" transform="rotate(-90 68.3 143.1)">2</text>
<text x="83.7" y="142.4">磁珠_1000R@100MHz_0402</text>
<text x="87" y="139.6">1</text>
<text x="93.7" y="139.6">2</text>
<text x="115.7" y="138.2" transform="rotate(-90 115.7 138.2)">电容_470PF_0201_X7R_25V_K</text>
<text x="150.7" y="141.7" transform="rotate(-90 150.7 141.7)">电容_33pF_0201_C0G_25V_J</text>
<text x="157.5" y="141.7" transform="rotate(-90 157.5 141.7)">电容_33pF_0201_C0G_25V_J</text>
<text x="182.2" y="138.8" transform="rotate(-90 182.2 138.8)">2</text>
<text x="187.7" y="138.8" transform="rotate(-90 187.7 138.8)">2</text>
<text x="43.7" y="145.3" transform="rotate(-90 43.7 145.3)">磁珠_1000R@100MHz_0402</text>
<text x="58.7" y="144.3" transform="rotate(-90 58.7 144.3)">2</text>
<text x="68.3" y="149.8" transform="rotate(-90 68.3 149.8)">1</text>
<text x="71.1" y="153.5" transform="rotate(-90 71.1 153.5)">磁珠_1000R@100MHz_0402</text>
<text x="81.6" y="154.7">电容_4.7nF_0201_X7R_10v_K</text>
<text x="98.5" y="155.4" transform="rotate(-90 98.5 155.4)">2</text>
<text x="112.3" y="155.4" transform="rotate(-90 112.3 155.4)">电容_33pF_0201_C0G_25V_J</text>
<text x="49.5" y="160.1">电阻_0R_0201_1/20W_J</text>
<text x="68.3" y="160.9" transform="rotate(-90 68.3 160.9)">1</text>
<text x="79.3" y="158.2" transform="rotate(-90 79.3 158.2)">1</text>
<text x="99.6" y="161.1">磁珠_1000R@100MHz_0402</text>
<text x="49.1" y="166.2" transform="rotate(-90 49.1 166.2)">2</text>
<text x="49.1" y="162.3" transform="rotate(-90 49.1 162.3)">1</text>
<text x="68.3" y="166.4" transform="rotate(-90 68.3 166.4)">1</text>
<text x="68.3" y="164.9" transform="rotate(-90 68.3 164.9)">2</text>
<text x="79.3" y="162.1" transform="rotate(-90 79.3 162.1)">2</text>
<text x="98.5" y="162.1" transform="rotate(-90 98.5 162.1)">1</text>
<text x="51.9" y="168.2" transform="rotate(-90 51.9 168.2)">C0201_NC</text>
<text x="68.3" y="173.1" transform="rotate(-90 68.3 173.1)">2</text>
<text x="226.4" y="198.6">Title</text>
<text x="226.4" y="202.8">Size</text>
<text x="231.8" y="202.8">Document Number</text>
<text x="231.8" y="200">&lt;Title&gt;</text>
<text x="271.6" y="202.8">Rev</text>
<text x="226.4" y="206.9">Date:</text>
<text x="227.7" y="204.1">C</text>
<text x="231.8" y="204.1">&lt;Doc&gt;</text>
<text x="233.5" y="206.9">Friday, July 13, 2018</text>
<text x="253.8" y="206.9">Sheet</text>
<text x="260.6" y="206.9">2</text>
<text x="264.8" y="206.9">of</text>
<text x="268.9" y="206.9">3</text>
<text x="273" y="204.1">&lt;RevCode&gt;</text>
</g>
<g font-size="1.2" fill="#004080">
<text x="80.3" y="29.4">OUT</text>
<text x="85.7" y="28.8" transform="rotate(-90 85.7 28.8)">N/A</text>
<text x="87.3" y="29.4">VDD</text>
<text x="247.6" y="26.6">1</text>
<text x="247.6" y="29.4">2</text>
<text x="85.7" y="36.4" transform="rotate(-90 85.7 36.4)">GROUND</text>
<text x="247.6" y="36.2">1</text>
<text x="247.6" y="39">2</text>
<text x="247.6" y="54.1">1</text>
<text x="247.6" y="56.8">2</text>
<text x="43.9" y="116.3">MIC+</text>
<text x="43.9" y="117.7">R_AUDIO</text>
<text x="43.9" y="119.1">L_AUDIO</text>
<text x="43.9" y="120.5">DETECT</text>
<text x="43.9" y="121.8">GND</text>
</g>
<text font-size="1.2" fill="#008000" x="225" y="49">默认NC</text>
<g font-size="1">
<text x="28.8" y="1">5</text>
<text x="83.7" y="1">4</text>
<text x="138.6" y="1">3</text>
<text x="193.4" y="1">2</text>
<text x="248.3" y="1">1</text>
<text x=".4" y="28">D</text>
<text x="276.1" y="28">D</text>
<text x=".4" y="79.4">C</text>
<text x="276.1" y="79.4">C</text>
<text x=".4" y="130.9">B</text>
<text x="276.1" y="130.9">B</text>
<text x=".4" y="182.3">A</text>
<text x="276.1" y="182.3">A</text>
<text x="28.8" y="208.2">5</text>
<text x="83.7" y="208.2">4</text>
<text x="138.6" y="208.2">3</text>
<text x="193.4" y="208.2">2</text>
<text x="248.3" y="208.2">1</text>
</g>
</svg>
